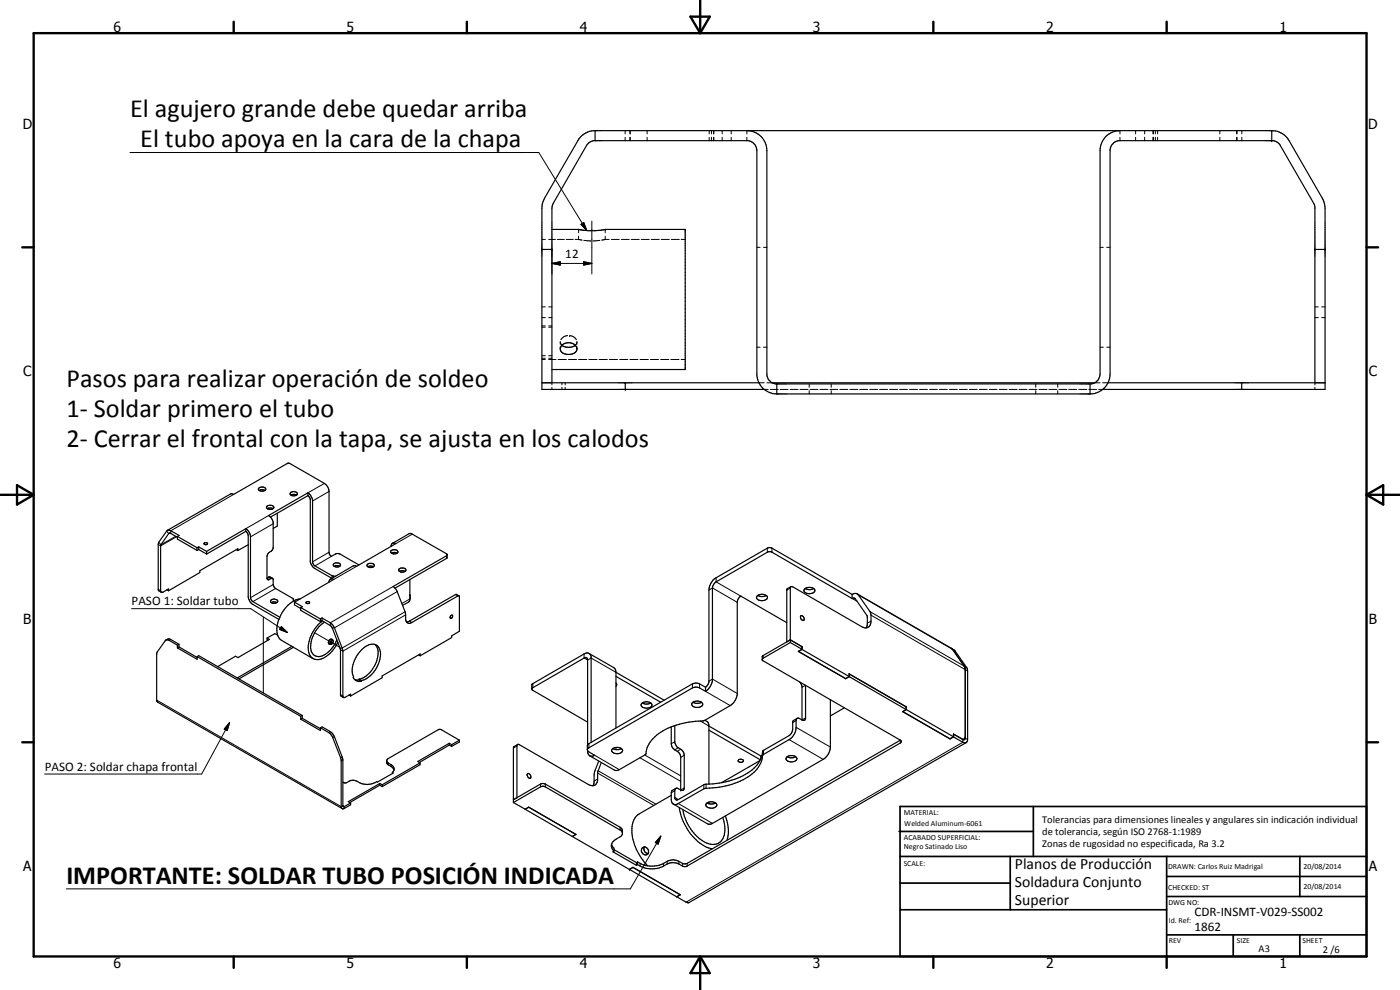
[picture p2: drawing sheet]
<svg xmlns="http://www.w3.org/2000/svg" width="420mm" height="297mm" viewBox="0 0 420 297" stroke-linecap="round" stroke-linejoin="round" font-family="sans-serif">
<g fill="none" stroke="#000" stroke-width=".35">
<path d="M178.6 39.2a5.9 5.9 0 0 0-5.2 3l-10 17.2-.7 2-.1 55.4h66.8M178.6 39.2h203.1M178.6 39.2v3M224.1 39.2a6 6 0 0 1 6.1 6v67.4a3.2 3.2 0 0 0 2.5 2.6h94.8a3 3 0 0 0 2.6-3v-67.6a6 6 0 0 1 6-5.4M381.7 39.2a5.9 5.9 0 0 1 5.2 3l9.9 17.2 .8 2.5 .1 54.9h-66.8M381.7 39.2v3M162.6 74.8h3M165.6 68.8h8.1l2.8 .4h2.3l2.8-.4h24v42.1h-40M394.6 74.8h3.1M162.6 114.9h65.1M165.6 114.9l.1-52.8 .4-1.1 10.1-17.7 .9-.7 1.1-.4h46.3a3 3 0 0 1 2.6 3v67.6a6 6 0 0 0 6 5.4M168.6 103.7a2.77 2.77 0 0 1 4.5 .8 1.89 1.89 0 0 1-2 1.8h-.9a1.69 1.69 0 0 1-1.7-.8 1.69 1.69 0 0 1 .1-1.8z"/>
<path d="M168.6 103.6a3.9 3.9 0 0 0 3.4 .4l.6-.4M187.7 114.9v1.9M231.7 114.9h96.8M233.1 118.2h94M233.1 115.2v3M327.1 115.2v3M332.5 114.9h65.2M372.6 114.9v1.9M394.6 114.9v-52.8l-.4-1.1-10.1-17.7-.9-.7-1.2-.4h-46.3a3.2 3.2 0 0 0-2.5 2.6v67.4a6 6 0 0 1-6.1 6M50.2 159.1l18.9-10.8 .4-.2 .6 .2 16.2-9.3h.6l10.5 6a3.1 3.1 0 0 1 1.4 2.4l.1 18.9 .6 .6 1.3-.7h1.1l5.8 3.3M73.8 158.6a3.3 3.3 0 0 1 1.4 2.2l.1 18.9 .4 .7 8.3 4.8M73.8 159.4l.5 .7 .2 .6v18.5l.2 .6 .3 .7 .9 .9 7.8 4.4"/>
<path d="M73.8 159.4l-11.8 6.8M73.8 158.6l-11.8 6.8M73.8 158.6v.8M77.7 146.4a1.26 1.26 0 0 1 2 .5 1.28 1.28 0 0 1-2.2-.2zM77.8 147.2l.6-.3 1.1 .3M80.1 151.9a1.28 1.28 0 0 1 2.1 .5 1.37 1.37 0 0 1-2.2-.2zM80.2 152.7a1.61 1.61 0 0 1 1.7 0M83.2 154v3.9l-1.2 .6M87.2 147.8a1.26 1.26 0 0 1 2 .5 1.24 1.24 0 0 1-2.1-.2zM87.3 148.5l.6-.2 1.1 .2M92.4 147.9l-11.8 6.8 .9 .9 .4 .9 .1 7.9a2.41 2.41 0 0 1-1.5 1.5l-.4 1v6.6M92.4 147.9a3.3 3.3 0 0 1 1.4 2.1v18.7l.7 1.1 5.3 3 .9 .1"/>
<path d="M92.4 148.7l.6 .6 .1 .6v18.5a3.1 3.1 0 0 0 1.4 2.2l5.1 2.9M92.4 148.7l-11.2 6.5M92.4 147.9v.8M50.1 177l.5 .2M53.2 161.2l-2.4-1.3-2.6 3.8v13.7l.1 .3h.6l1.7-1v.5M53.2 161l.6-.3-2.8-1.6h-.7l-2.7 3.8-.1 13.9 .2 .5 .7 .4M53.2 161v.8l5.9 3.3M53.2 161l5.9 3.3M59.1 164.3v.8M59.6 164.9l2.4 1.3M59.6 164.1l2.4 1.3M59.6 164.9l-.5 .2"/>
<path d="M59.6 164.1v.8M59.6 164.1l-.5 .2M61.2 163l.3-.2 .8 .2a.51 .51 0 0 1-.5 .4 .51 .51 0 0 1-.6-.4zM62 165.4v.8M70.9 164.9l.5 .3M71.4 165.2v-.6l-11.4 6.6v.6l-9.4 5.4M74.5 163.4l-3.1 1.8M80.1 173.5l.4 .5 1.1-.5 .3 .1 .1 1.8 .4 .9 5.6 3.3 .1 .7M80.1 173.5l.9-.4 .8 .4M90.1 179.7a9 9 0 0 0-6.8 7.2 4.6 4.6 0 0 0 1.2 5.3l9.4 5.4M98.8 174.7v-.5a.84 .84 0 0 1 1.3-.3l-11.7 6.8M100.1 169.2a1.56 1.56 0 0 1 2.1 .1 1.16 1.16 0 0 1-1.1 .8 1.16 1.16 0 0 1-1.1-.6z"/>
<path d="M100.3 169.9l.8-.2 .8 .2M110.2 169.5l.7-.5h.8l.6 .5a1.07 1.07 0 0 1-1.8 .6l-.3-.2zM110.4 170.1l.6-.3 1.1 .3M117.4 164a.87 .87 0 0 1 .4-1 .87 .87 0 0 1 1 .1l-11.8 6.8-1-.1-6.8 4M117.8 163l5.1-2.9h.4l10.9 6.3-.2 1.2-15.4 8.8M118.1 165.8v.4M118.1 165.8l1.1 .2M118.1 165.8l-.6 .2M119.2 165.9a.61 .61 0 0 0 .1-.8 .61 .61 0 0 0-.8-.2 .85 .85 0 0 0-1.2 .9l.7 .4M119.2 165.9l-1.2 .3M119.8 170.7l1.3-.3 .5 .2 .2 .4a1.22 1.22 0 0 1-1.1 .7 1.22 1.22 0 0 1-1.1-.7zM119.9 171.4l.6-.2 1.1 .2"/>
<path d="M123 173.9v6.3l-.4 .4-1.8 1.1M123 178.4v1.2M123.1 178.7l-.1 .1M134.2 166.5l-16.2 9.5 1.1 1.2 2.5 6.4 .1 2.4a1.15 1.15 0 0 0 1.9 .8l14.1-8M137.7 178.8l-.7-.4h-.3l-14 8.1-.7 .1M137.7 178.8l.2 10.6-2.4 1.4v.5l-9.4 5.5M227.3 178.8a2.11 2.11 0 0 1 3 .4 1.85 1.85 0 0 1-3.2 .3zM227.4 178.6a2.44 2.44 0 0 0 2.5 0M237.4 176l-1.1 .6-.2 .4v15.6l1.1-.6M241.4 176.8a2.13 2.13 0 0 1 3.1 .3 1.81 1.81 0 0 1-2.7 .7l-.5-.4zM241.6 176.6a2.47 2.47 0 0 0 2.6 0M255.7 178.4l-24.1-14-.5-.1-.8 .2-15.4 8.9a4.6 4.6 0 0 0-2.1 3.6v27.6l-.3 .8-.8 .8"/>
<path d="M255.7 179.6l-24.4-14.1-1 .2-15.4 8.9-.7 .8-.4 1v28a5 5 0 0 1-2.1 3M255.7 179.6l.7-.1 .3 .1 3.6 5.2v2.5l-.3 1.1M255.7 178.4v1.2M257.2 178.2l3.9 5.3a4.4 4.4 0 0 1 .2 3.6 1.67 1.67 0 0 1-2.7 .9l-20.7-11.9-.5-.1-.2 .3v16.5M257.2 178.2l-.6-.1-.9 .3M257.2 178.2l28.3 16.3M49.8 192.1l.6-.4 .6 .1 2.7 1.5M53.2 193.6v.8M53.2 193.6l-2.4-1.4-.9-.2-2.9 4v14.2l.3 .5 55.4 31.9M53.2 194.4l6 3.4v-.8M53.7 194.1l5.5 3.2M53.7 194.1l-.5 .3"/>
<path d="M53.7 193.3v.8M53.7 193.3l-.5 .3M59.2 197l.4-.3 31.1 18M59.2 197l31 17.9M80.2 191.4l.6 .5-9.4 5.4-.7-.4-5.4 3.1M80.2 191.4v.6l.2 .2M81.3 180.1a1.25 1.25 0 0 1 2 .4 1.24 1.24 0 0 1-2.1-.2zM81.4 180.8l.6-.2 1.1 .2M83.3 190.6l-.8-.5-2.3 1.3M87.6 193.9l-16.4 9.5M88 194.2l-16.3 9.5M88.4 180.7v.8l1.8 1.1"/>
<path d="M88.4 180.7l2.4 1.3-.6 .3M90.2 182.3v.8l6 3.4M90.2 182.3l6 3.4M91.9 180.7l.8-.2 .2 .2a.6 .6 0 0 1-1 .2zM96.2 185.7v.8M96.6 186.2l2.7 1.6 .3 .5 2.5 6.3 .1 13.9 .9 .8M96.6 185.4l2.5 1.5 .9 .8 2.7 6.7 .2 1v13.6l.5 .3 1.8-1v.5M96.6 186.2l-.4 .3M96.6 185.4v.8M96.6 185.4l-.4 .3M96.7 186.3a10.4 10.4 0 0 0-4 9.4 2.9 2.9 0 0 0 4.7 1.6 10 10 0 0 0 4-4.6M97.4 186.7a8.3 8.3 0 0 0-3.8 9.1 2.78 2.78 0 0 0 4.4 .2 10 10 0 0 0 3.1-4.1"/>
<path d="M98.8 192.1a.76 .76 0 0 1 1.2 .1 .76 .76 0 0 1-.6 1.1h-.4a.75 .75 0 0 1-.2-1.2zM99.5 192.2v1.1M99.5 192.2l-.4 .5v.6M99.9 192.1l-.4 .1M101.4 192.9l-.1 .1M112.6 193.4a4.8 4.8 0 0 1 .3 5.3 7.9 7.9 0 0 1-5.1 5.1M125.6 196.5l.5 .3M126.1 196.8v-.6l-11.4 6.6v.6l-9.5 5.4M135.2 184.8l.5-.2a.63 .63 0 0 1-.4 .9l-.2-.2zM176.8 196.1l7.4 4.2 .5 .6 .2 .8M176.8 196.1l.6 1v25.7M176.8 196.1l-.7-.2-.8 .3-15.4 8.9-.3 .4v1.3"/>
<path d="M236.1 186.8l-13.8-7.9-.6 .5-.4 1.1-.1 28.2a4.7 4.7 0 0 1-2.1 3l-7.8 4.5a25.2 25.2 0 0 0-14.2 4.4 8.6 8.6 0 0 0-3.4 5.8l-8.6 4.8-.7-.1-7.4-4.3M237.2 192l3.5 2v.9M237.2 192.8l3.5 2M237.2 192.8l-8.1 4.7-.3 .4M237.2 192l-8.4 4.8v1.3l41.4 24M239.6 195.4v.1M240.3 184.8a.83 .83 0 0 1 .9 .4 .83 .83 0 0 1-.1 1 1.02 1.02 0 0 1-.8-1.4zM240.7 194.9l14.1 8.1-1 .6-14.2-8.1M240.7 194.9l-1.1 .6M240.7 194.8l-1.1 .7 14.2 8.1M285.5 194.5l3.9 5.4 .3 1-.1 20.9-.5 .2-2.9-1.7M285.5 194.5l1.1 .7 3.7 5.5 .1 21.2-.5 .9-.9-.1-34.1-19.7"/>
<path d="M90.2 214.9v.9M90.2 215.8l6 3.4v-.8M90.7 215.5l5.5 3.2M90.7 215.5l-.5 .3M90.7 214.7v.8M90.7 214.7l-.5 .2M96.2 218.4l.5-.3 2.4 1.4 1.3 1.5 2.5 7v14h.4l1.9-1.1M96.2 218.4l2.7 1.6 .7 .7 2.8 7.3 .1 14.4 .3 .3 .5-.1 1.9-1.1v-.6M104.8 208.5l.4 .3M106.5 203.9l1.2 .1M107.7 204l.7 .4M107.8 203.8l.7 .4"/>
<path d="M107.8 203.8l-.1 .2M108.5 204.2l-.1 .2M108.5 204.2a8.4 8.4 0 0 0 5.5-9.2 2.51 2.51 0 0 0-4.1-1.1 9.1 9.1 0 0 0-4.1 8.5l.2 .3a1.9 1.9 0 0 0 2.4 1.7M176.3 216.7l-16.5-9.6-.1-.6 15.6-9.1 .6-.1 .3 .2 .1 .3v25.7M184.9 202.9l13.4 7.8M184.9 201.7l14.4 8.4M184.9 201.7v16.7M184.9 204.9l.2 .3-.2 .7M192.6 211a1.94 1.94 0 0 1 3.1 .6 1.92 1.92 0 0 1-3.3-.1zM192.8 210.9a2.38 2.38 0 0 0 2.5 0M201.5 218.1v5a2.54 2.54 0 0 0 1.7 2.3l.8 .8 .3 1v9.8M202.5 217.7v5.1a3.5 3.5 0 0 0 2.2 2.3l.5 .7 .1 .8v9.8l-.2 .7-.8-.1"/>
<path d="M208 210.7a2.47 2.47 0 0 0 2.5 0M208 210.7a.83 .83 0 0 0-.3 1 .83 .83 0 0 0 .9 .5 1.67 1.67 0 0 0 2.3-1l-.4-.5M208 210.7a2.43 2.43 0 0 1 2.5 0M211.5 216.1a1.58 1.58 0 0 1 1.3 1.5v17.6M211.7 207.4l-2-1.1h-1.6l-31.4 18.1-.4 .6M211.7 206.2l-2.2-1.2-1.7 .2-31.3 18.1-.2 .5v1.2M211.7 206.2v1.2M212.8 219.1l15.4 8.9M212.8 217.8l15.5 9M239.3 215.5l-1.4 .9v2.7l-.7 1.3-8.3 4.9a9.3 9.3 0 0 1-5.9 7.4 31.3 31.3 0 0 1-11.8 2.8l-7.6 4.4-.6 .1-.5-.5 .1-2.7 .5-.3 1.2 .5M239.3 215.5l-.4 .7v2.4a4.6 4.6 0 0 1-2.1 3.3l-7.9 4.6a8.6 8.6 0 0 1-4.5 6.6 25.2 25.2 0 0 1-13 3.5l-8.1 4.7-.5 .1-.7-.1M239.3 215.5l.3-.1 1.1 .6"/>
<path d="M240 204.6l.7 1.4v10M241.8 205.7v9.9l-.5 .6-.6-.2M249.2 209.9v14.3a4.6 4.6 0 0 1-2.2 3.6l-33.4 19.4h-1.3l-10.2-5.9M253.4 212.4l-4.2 2.4M253.8 203.6h.1M254.8 202.2l.1 .8M254.8 202.2l17.2 9.9M254.8 202.2h.1M254.9 203l-1.1 .6M270.9 213.5l14.2 8.2 1.1-.6M270.9 213.5h.1M270.9 213.5l14.2 8.2"/>
<path d="M272 212.1v.8l-1.1 .6M272 212.1l-.1 .8-1 .6M114 235.6l.7 .4M114 235.6l-9 5.2M114 235.1v.5M114 235.1l-9.5 5.4 .7 .4M114 235.1l.7 .4M114.7 235.5v.5M116.1 228.3l.3 .5 .9 .6a1.37 1.37 0 0 1 .5 2.4M117.8 231.8l.2 .1-4.7 2.8-.2-.2a5.8 5.8 0 0 1-6.5-.3 2.9 2.9 0 0 0-2.6 .6l-.6 .1-.5-.2M117.8 231.8v.3M126.1 228.9v.5l-11.4 6.6"/>
<path d="M126.1 228.9l-11.4 6.6M134.8 223.6l.7 .3M134.8 223.6l-9 5.2M134.8 223v.6M134.8 223l-9.4 5.5 .7 .4M134.8 223l.7 .4M135.5 223.4v.5M137.9 222.1v.5l-2.4 1.3M137.9 222.1l-5.6-3.2h-.7l-15.2 8.8-.3 .5v.8l1.5 1.1 .7 .9M137.9 222.1l-2.4 1.3M155.4 223.4l-1.3 .9v16.5M155.4 223.4l-.3 .2v15.8l-1 .5 8.1-4.7 .6-.1 .8 .1 22.5 13 .6 .7 .1 1.5-.5 .6-1.4 .8a2.05 2.05 0 0 0-1.4 1.5 2.05 2.05 0 0 0 .8 2.1"/>
<path d="M155.4 223.4h.5l20.7 12a1.69 1.69 0 0 0 1.8 .2 1.69 1.69 0 0 0 1-1.5v-2.6l1.1-2.7M158.3 232.2a.84 .84 0 0 1 .9 .4 .84 .84 0 0 1-.1 1 1.01 1.01 0 0 1-.8-1.4zM176.3 225l.2 .5 2 1.1-.8 .3-.7-.1M176.3 225.3l.2 .9 .5 .6M179.7 228.3l-1.1 2.8a7 7 0 0 0-.3 3.6l-.3 1.1M183.8 224.7a1.94 1.94 0 0 1 3 .6 1.94 1.94 0 0 1-3.3-.1zM183.9 224.6l1 .3M184.9 224.3v.6M186.5 224.6l-1.6 .3M201.5 238.6l-9.7 5.6a5.6 5.6 0 0 0-2.2 5.7 16.7 16.7 0 0 0 4.8 9.9M202.8 236.6l-1.1 .6-.2 .7v2.6l.6 .8M221.6 228a.93 .93 0 0 1 1.5 .3 .86 .86 0 0 1-.8 .5 .86 .86 0 0 1-.7-.7z"/>
<path d="M228 228.2l-11.4 6.6M228.3 226.8v.9M228.7 226.6l-.4 .2M236.1 227.2a1.94 1.94 0 0 1 3.1 .5 1.92 1.92 0 0 1-3.3 0zM236.3 227a2.44 2.44 0 0 0 2.5 0M270.2 222.1l.3 .3-.3 .5-64 36.9-.3 .2-1.1-.2a4.4 4.4 0 0 0-3.7-.9l-.3 .1a8.4 8.4 0 0 1-9.5 .4M270.2 222.1l-64 36.9-1.2 .1-1.5-.8a3.5 3.5 0 0 0-3.3 .1 8 8 0 0 1-8.9 .2M285.1 221.7h.1M286.2 220.3v.8l-1.1 .6M286.2 220.3l2.6 1.5 .5-.1M289.3 221.7l-.3 .2M289.7 221.1l-.4 .6"/>
<path d="M290 222.8l-83.1 48-.4 .1-.6-.2-2.8-1.6M154.1 240.8l8.1-4.7 .6-.2 .7 .1 22.8 13.2 .5 .7M154.1 240.8l3.5 2 1.1-.6M157.6 242.8l31.3 18.1 1-.7 14.3 8.3M157.6 242.8h.1M158.7 242.2l14.2 8.2-1.1 .6M158.7 242.2l14.1 8.2-1 .6M158.7 242.2l-1.1 .6M171.8 251h.1M183.5 253.4l.8 1.1v.9M184.3 255.4l-.4 .2 7.1 4M184.3 254.9l6.7 3.9"/>
<path d="M191 258.8v.8M191.3 259.4l-.3 .2M191.3 258.6v.8M191.3 258.6l-.3 .2M192.8 254.3a1.22 1.22 0 0 1 1.7 .6 1.22 1.22 0 0 1-.7 1.6 1.36 1.36 0 0 1-1-2.2zM193.4 254.1l-.1 .2a1.4 1.4 0 0 0 1.2 1.8M203.9 242.3a16.4 16.4 0 0 0 8.3 12l1.6 .4M204.9 242.9a13.4 13.4 0 0 0 7.8 10.3 3.5 3.5 0 0 0 4.8-3.5l-.1-2.5-.5-1.9M212.2 240.9a2.55 2.55 0 0 0 2.5 0M212.8 240.7v.5M212.8 240.7a.87 .87 0 0 0-1 .9 .87 .87 0 0 0 1 .8 1.62 1.62 0 0 0 2.3-1l-.4-.5M212.8 240.7l.9-.1 1 .3"/>
<path d="M214.4 240.8l.3 .2M217.7 244.8a11.3 11.3 0 0 1 .4 7.3M190 260.3l-1.1 .6 14.2 8.2 1-.7M203.1 269v.1M204.2 268.5l-1.1 .6"/>
</g>
<g fill="none" stroke="#000" stroke-width=".3">
<path d="M187.6 39.2v1M189 39.2v1M189.1 39.2v1M194.2 39.2v1M212.8 39.2v1M213.5 39.2v1M214.2 39.2v1M216.7 39.2v1M219.4 39.2v1M224.1 39.2v1M336.1 39.2v1M340.8 39.2v1"/>
<path d="M343.5 39.2v1M346 39.2v1M346.1 39.2v1M346.7 39.2v1M347.4 39.2v1M366.1 39.2v1M371.1 39.2v1M371.3 39.2v1M372.7 39.2v1M39 45.8h122.7l14.4 23.4M187.6 41.2v1M189 41.2v1"/>
<path d="M189.1 41.2v1M194.2 41.2v1M212.8 41.2v1M213.5 41.2v1M214.2 41.2v1M216.7 41.2v1M219.4 41.2v1M224.1 41.2v1M336.1 41.2v1M340.8 41.2v1M343.5 41.2v1M346 41.2v1"/>
<path d="M346.1 41.2v1M346.7 41.2v1M347.4 41.2v1M366.1 41.2v1M371.1 41.2v1M371.3 41.2v1M372.7 41.2v1M162.6 71.8h1M164.7 71.8h2M165.6 79l2.5-.5v1zM165.6 74.8v7.4M165.6 79h12"/>
<path d="M167.2 71.8h2.2M169.9 71.8h2.1M172.6 71.8l2.1 .3M173.6 70.9l.1 1M173.6 68.8v1M174.4 67.3l.8-.5 .9 2.4zM175.2 78.5l2.4 .5-2.4 .5zM175.2 72.1l2.2 .2M177.6 66.3v15.9M180 72.1l-2.1 .2M181.6 68.8v1M181.6 70.9v1"/>
<path d="M182.8 71.8l-2.2 .3M183.5 71.8h2.3M186.5 71.8h2.3M189.4 71.8h2.4M192.4 71.8h2.4M195.4 71.8h2.5M198.4 71.8h2.5M201.5 71.8h2.4M204.4 71.8h1.2M227.1 74.2h1M229.1 74.2h1.1M330.1 74.2h1"/>
<path d="M332.1 74.2h1.1M162.6 98.2h1M162.6 97.8h1M162.6 95.3h1M162.6 92.1h1M164.7 98.2h.9M164.7 97.8h.9M164.7 95.3h.9M164.7 92.1h.9M394.6 95.3h1M394.6 92.1h1M396.7 95.3h1"/>
<path d="M396.7 92.1h1M162.6 106.7h1M162.6 107.5h1M162.6 107.9h1M164.7 106.7h.9M164.7 107.5h.9M164.7 107.9h2.2M165.6 114.9v.6M165.6 116.2v.6M167.5 107.9h2.5M168.1 103.3v-.8l.5 1.1M168.1 104v.7"/>
<path d="M168.6 114.9v.6M168.6 116.2v.6M169.6 114.9v.6M169.6 116.2v.6M170.3 100.7h.1M170.3 100.7a2.53 2.53 0 0 0-2 1.2M170.6 107.9h2.4M171 100.7h.1M171 100.7a2.36 2.36 0 0 1 2 1.2M173.1 102.7l-.5 .9M173.1 102.5v.8M173.1 104v.7"/>
<path d="M173.6 107.9h2.5M176.7 107.9h2.5M179.8 107.9h2.5M182.9 107.9h2.4M186 107.9h2.4M189 107.9h2.5M192.1 107.9h2.5M195.2 107.9h2.4M198.3 107.9h2.4M201.3 107.9h2.5M204.4 107.9h1.2M227.1 104.2h1"/>
<path d="M227.7 114.9h1.7M229.1 104.2h1.1M229.4 116.8h1.1M230.2 114.9h1.5M231.2 116.8h2.3M234.1 116.8h2.4M237.1 116.8h2.4M240.1 116.8h2.4M242.9 115.2v1M242.9 117.2v1M243.1 116.8h2.4M246.1 116.8h2.4"/>
<path d="M249.1 116.8h2.3M249.5 115.2v1M249.5 117.2v1M252 116.8h2.5M255 116.8h2.5M258 116.8h2.4M261 116.8h2.4M264 116.8h2.4M267 116.8h2.4M270 116.8h2.4M273 116.8h2.4M276 116.8h2.3"/>
<path d="M279 116.8h2.3M281.9 116.8h2.4M284.9 116.8h2.4M287.9 116.8h2.4M290.9 116.8h2.4M293.9 116.8h2.4M296.9 116.8h2.3M299.9 116.8h2.3M302.8 116.8h2.5M305.8 116.8h2.4M308.8 116.8h2.4M310.8 115.2v1"/>
<path d="M310.8 117.2v1M311.8 116.8h2.4M314.8 116.8h2.4M317.4 115.2v1M317.4 117.2v1M317.8 116.8h2.4M320.7 116.8h2.5M323.8 116.8h2.4M326.8 116.8h2.3M328.5 114.9h1.6M329.7 116.8h1.2M330.1 104.2h1"/>
<path d="M330.9 114.9h1.6M332.1 104.2h1.1M394.6 114.9v.6M394.6 116.2v.6M50 159.3l.6 .8 .3-.2M70.1 148.3l-18.8 11v.8M80.6 154.7l-6.8 3.9M82 157.1l-6.8 4M97.4 145l-5 2.9M98.8 147.4l-5 2.9M47.5 176.8l.7 .4M52.7 160.9l-4.4 2.5-.6-.7"/>
<path d="M53 161l-4.8 2.8-.7-.4M80.1 173.5l.7 .4M80.6 173.2l.7 .4M82 175.4l-6.8 3.9M82.7 176.6l-6.8 3.9M98.8 165.7l-5 2.9M99.5 166.9l-5 2.9M99.6 172.7v.8M100.1 172.8v.4M107 169.9l-6.9 4M118 176l-18.9 10.9v.8M119.2 177.5l-18.8 10.9-.7 .1"/>
<path d="M123 179.7l-2.4 1.4M123.7 160.3l-4.9 2.8M134 166.8v.8M136.7 178.4l.7 .4M212.8 177l1-.6 7.5 4.3M214.9 173.4v1.2l7.4 4.3M230.3 164.5v1.2M231.7 164.5v1.2M237.2 176.4l-1.1 .7M255.7 179.6l1.5 .8M257.6 178.5l29 16.7M39.5 182.6h35.8l11 7.2"/>
<path d="M51.3 191.9l-.5 .3M79 185.2v22.7M84.4 188l1.9 1.8-2.4-1zM87.9 194.1v.2M94.4 189.9l7.5 4.3M121.6 183.6l-18.9 10.8-.6 .1M121.7 184.5l-18.8 10.9-.7-.5M122.9 186.4l.7 .4M175.3 196.2v1.2l1 .6 1.1-.6 7.5 4.3M229.1 196.7v.8M261.1 183.5l29 16.8M261.4 184.6l29 16.7"/>
<path d="M261.4 186.4l-1.1 .6M47 210.1l55.4 31.9 .5-.3 .4 .3v.6M68.9 216.8l-.7 2.4-.9-.5zM68.9 216.8l-8.4 15.4h-47.1M99.1 219.5l-.5 .3M102.2 208.4l.7 .4M159.9 205.1v1.2M207.8 205.2v1.2M210 205.2v1.2M210.2 216.3l2.6 1.5M211.7 207.4l7.4 4.3M212.8 204.4l1-.6 7.5 4.3"/>
<path d="M238.9 216.2l-1 .6M238.9 218.2l10.3 6M241.7 205.6l-1 .6M241.8 215.4l-1.1 .6M100.4 221l-.5 .3M102.7 227.1l-.5 .3M102.9 228l-.5 .3M116.5 228.9v.6M117.3 229.4v.5M155.1 223.8l-1 .7M162.2 235.2v.9M163.6 235.2v.9"/>
<path d="M176.4 225.3l-.1 .1M176.7 223.1v1.3M178.5 226.6l7.4 4.3M179.4 231.9l16.8 9.8M179.4 233.7l-1.1 .7M179.5 231.3l17.4 10M192.1 227.4l12.2 7M193.5 226.5l10.8 6.3M202.5 222.5l-1 .6M202.5 237.2l-1 .7M202.5 239.3l1.1 .6M203.6 224.4l-1.1 .6"/>
<path d="M204.3 224.8l-1.1 .6M205.3 226.6l-1 .6M205.3 236.4l-1 .6M211.2 235.5v1.2M211.9 235.3v1.2M228.8 225.6v1.1M229.1 225.1v1.3M236.8 221.9l10.2 5.9M270.2 222.1v.8M289 221.9v.8l-83.1 48M289.6 221.5l.8 .4M186.1 248.2v.8"/>
<path d="M192.1 259v.8M198.3 250.9l-.8 2.4-.8-.5zM198.3 250.9l-9.1 15.8h-169.3M199.2 259v.8M200.2 258.4v.8M203.6 241.1l10.2 6M203.7 258.4v.8M204.8 259v.8M206.2 259v.8"/>
</g>
<g fill="#000">
<circle cx="381.7" cy="39.2" r=".18"/>
<circle cx="381.7" cy="42.2" r=".18"/>
<circle cx="181.6" cy="68.8" r=".18"/>
<circle cx="187.7" cy="114.9" r=".18"/>
<circle cx="187.7" cy="116.8" r=".18"/>
<circle cx="240.7" cy="194.1" r=".18"/>
<circle cx="204.3" cy="237" r=".18"/>
<circle cx="188.9" cy="260.9" r=".18"/>
</g>
<g fill="none" stroke="#000" stroke-width=".71">
<path d="M10.1 9.9h400v277.1h-400zM70.1 6.5v3.4M140.1 6.5v3.4M207.2 5h5.8l-2.9 4.9zM210.1 0v9.9M280.1 6.5v3.4M350.1 6.5v3.4M6.7 74.2h3.4M410.1 74.2h3.5M.1 148.5h10M5.1 145.6l5 2.9-5 2.9zM410.1 148.5h10"/>
<path d="M410.1 148.5l5-2.9v5.8zM6.7 222.7h3.4M410.1 222.7h3.5M70.1 287v3.4M140.1 287v3.4M210.1 287v10M210.1 287l2.9 5h-5.8zM280.1 287v3.4M350.1 287v3.4"/>
</g>
<g fill="none" stroke="#000" stroke-width=".51">
<path d="M269.8 249.5h40.3M270.1 242h140v45h-140zM270.1 257h140M303.2 257v16M310.1 242v15M350.1 257v30M390.1 257v12M270.1 265h33.1M270.1 273h80M350.1 269h60M350.1 263h60M350.1 280.5h60"/>
<path d="M370.1 280.5v6.5M390.1 280.5v6.5"/>
</g>
<path d="M165.6 79l2.5-.5v1zM174.4 67.3l.8-.5 .9 2.4zM175.2 78.5l2.4 .5-2.4 .5zM84.4 188l1.9 1.8-2.4-1zM68.9 216.8l-.7 2.4-.9-.5zM198.3 250.9l-.8 2.4-.8-.5z" fill="#000"/>
<g font-size="7.9">
<text x="39.1" y="35.2">El agujero grande debe quedar arriba</text>
<text x="42.1" y="44.2">El tubo apoya en la cara de la chapa</text>
<text x="19.9" y="116">Pasos para realizar operación de soldeo</text>
<text x="19.9" y="125.1">1- Soldar primero el tubo</text>
<text x="19.9" y="134">2- Cerrar el frontal con la tapa, se ajusta en los calodos</text>
<text x="19.9" y="265.1">IMPORTANTE: SOLDAR TUBO POSICIÓN INDICADA</text>
</g>
<g font-size="4.7">
<text x="304.6" y="260.8">Planos de Producción</text>
<text x="304.6" y="266.2">Soldadura Conjunto</text>
<text x="304.6" y="271.6">Superior</text>
</g>
<g font-size="4.2">
<text x="34" y="9.6">6</text>
<text x="104" y="9.6">5</text>
<text x="174" y="9.6">4</text>
<text x="244" y="9.6">3</text>
<text x="314" y="9.6">2</text>
<text x="384" y="9.6">1</text>
<text x="6.8" y="38.7">D</text>
<text x="410.6" y="38.7">D</text>
<text x="7" y="112.9">C</text>
<text x="410.8" y="112.9">C</text>
<text x="7" y="187.1">B</text>
<text x="410.8" y="187.1">B</text>
<text x="7" y="261.4">A</text>
<text x="410.8" y="261.4">A</text>
<text x="34" y="290.4">6</text>
<text x="104" y="290.4">5</text>
<text x="174" y="290.4">4</text>
<text x="244" y="290.4">3</text>
<text x="314" y="290.4">2</text>
<text x="384" y="290.4">1</text>
</g>
<g font-size="3.9">
<text x="169.7" y="77.6">12</text>
<text x="39.5" y="181.6">PASO 1: Soldar tubo</text>
<text x="13.4" y="231.2">PASO 2: Soldar chapa frontal</text>
<text x="358.5" y="275">CDR-INSMT-V029-SS002</text>
<text x="358.5" y="279.4">1862</text>
</g>
<g font-size="3.1">
<text x="312.7" y="246.8">Tolerancias para dimensiones lineales y angulares sin indicación individual</text>
<text x="312.7" y="250.4">de tolerancia, según ISO 2768-1:1989</text>
<text x="312.7" y="254">Zonas de rugosidad no especificada, Ra 3.2</text>
<text x="377.7" y="285.6">A3</text>
<text x="397" y="285.9">2 /6</text>
</g>
<g font-size="2.4">
<text x="271.2" y="244.4">MATERIAL:</text>
<text x="271.3" y="252">ACABADO SUPERFICIAL:</text>
<text x="271.4" y="247.9">Welded Aluminum-6061</text>
<text x="271.3" y="254.6">Negro Satinado Liso</text>
<text x="271.2" y="259.7">SCALE:</text>
<text x="350.6" y="260.8">DRAWN: Carlos Ruiz Madrigal</text>
<text x="391.2" y="260.6">20/08/2014</text>
<text x="350.6" y="267">CHECKED: ST</text>
<text x="391.2" y="266.7">20/08/2014</text>
<text x="350.6" y="271.4">DWG NO:</text>
<text x="350.8" y="276.9">Id. Ref:</text>
<text x="350.8" y="282.8">REV</text>
<text x="371.2" y="282.9">SIZE</text>
<text x="390.9" y="282.9">SHEET</text>
</g>
</svg>
